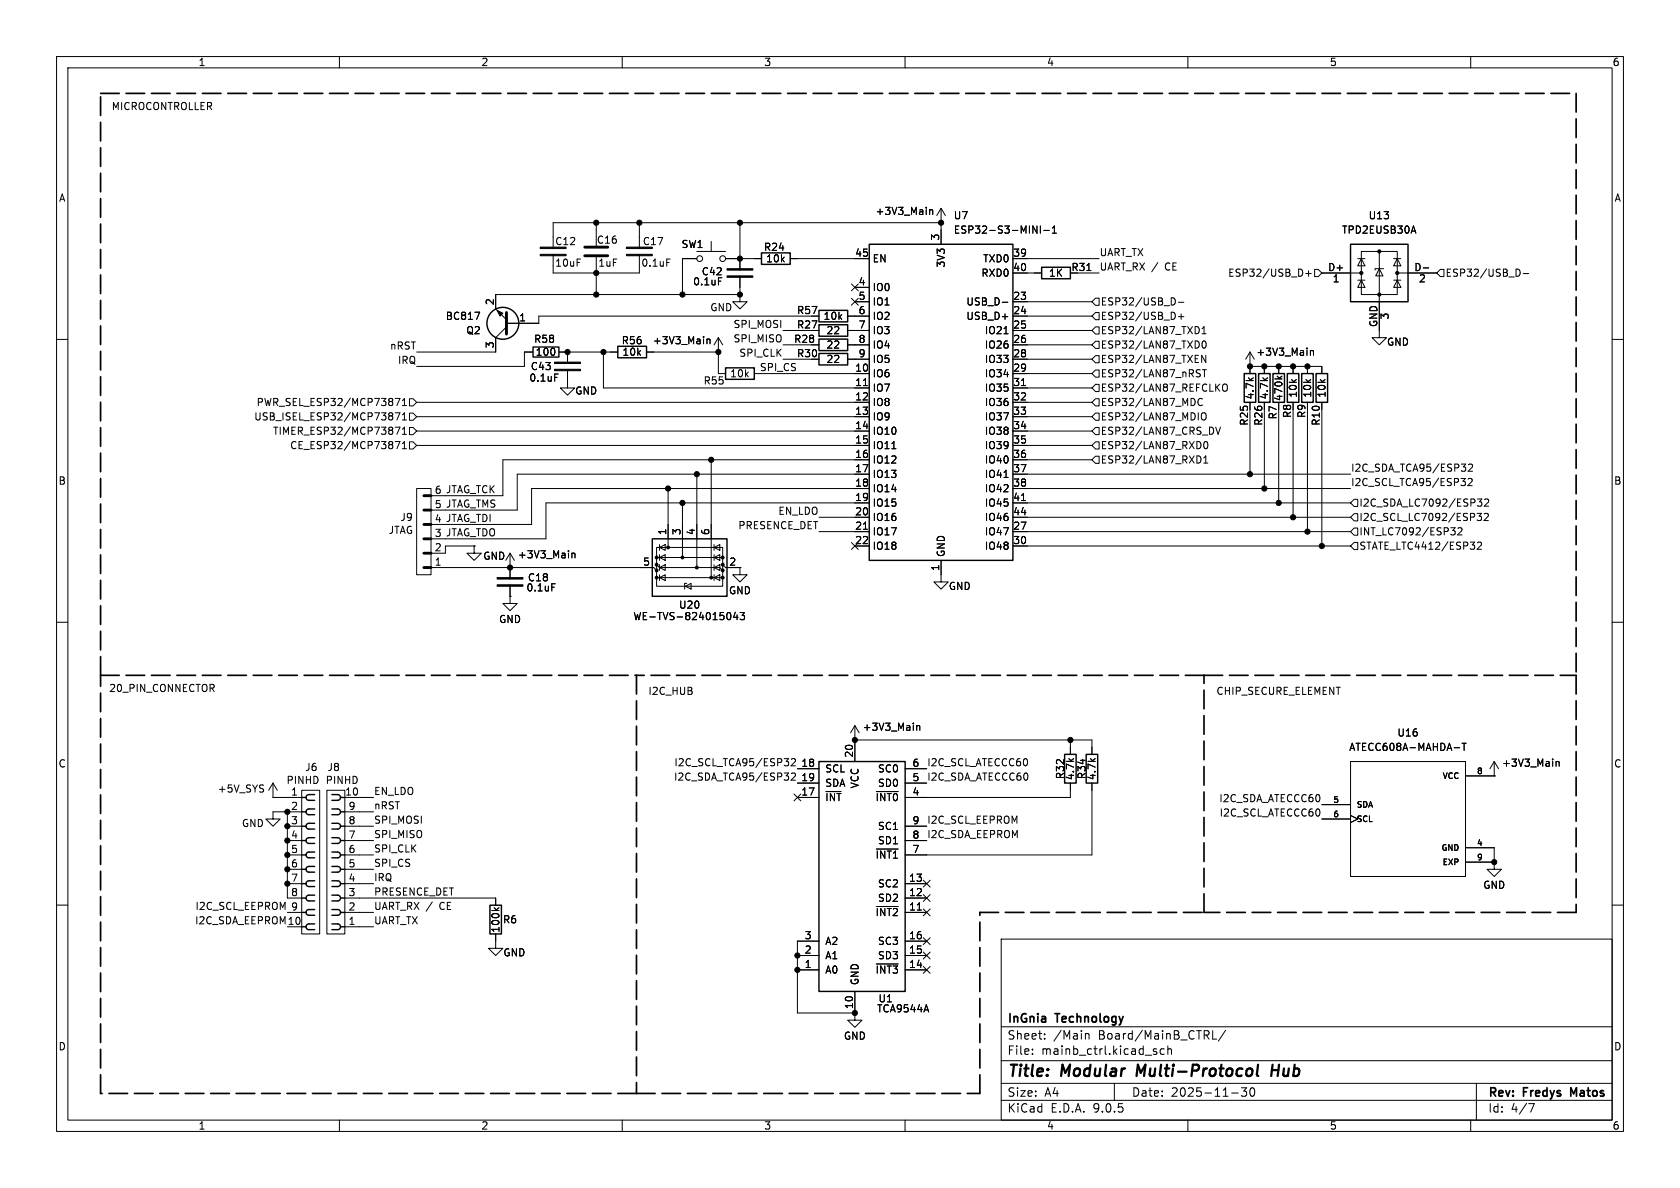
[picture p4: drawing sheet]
<svg xmlns="http://www.w3.org/2000/svg" width="297mm" height="210mm" viewBox="0 0 297 210" stroke-linecap="round" stroke-linejoin="round" font-family="sans-serif">
<g fill="none" stroke="#000" stroke-width=".18">
<path d="M10 10h277v190h-277zM12 12h273v186h-273zM60 10v2M110 10v2M160 10v2M210 10v2M260 10v2M105.4 39.4v4M113 39.4v2.5M130.8 39.4v8.3M164.4 37.1v.8M164.4 37.2l.1-.1h.3l.1 .8"/>
<path d="M166.4 39.4h.1M166.4 36.8l-.8 1.3M166.4 36.8l.7 1.3M166.4 36.8v6.4M166.4 39.4h-68.6v2.5M182.6 39.9l.7 1.3v-1.3M183.9 39.9v1.3M249.9 39.9l.4 1.3M84 55.2h.8l-.5 1.3M89.5 57.8l-1.9 1.9v2.5h-13.9M97.8 45v3.3h15.2v-3.3M105.4 45.5v6.6"/>
<path d="M117.9 45.8h.6M123.2 45.7h-2.6v6.4M123.2 44.5h5.1M125 59.9v.9M125.7 42.7v1.8M127 59.7v6.3h1.3M127 59.7l-.8 1.3M127 59.7l.8 1.3M128.3 45.7h6.3M130.8 52.1v1.2h1.3l-1.3 1.3-1.3-1.3h1.3M130.8 52.1h-43.2v2.5l1.9 1.9M130.8 48.8v3.3"/>
<path d="M138.4 58.4h6.4M139.7 45.7h14M144.8 55.9h-49.6v1.3h-5.7M149.9 55.9h3.8M149.9 58.4h3.8M150.5 50.2l1.2 1.2M150.5 52.7l1.2 1.2M151.1 50.8h2.6M151.1 53.3h2.6M151.7 50.2l-1.2 1.2M151.7 52.7l-1.2 1.2M177.2 53.4h1"/>
<path d="M177.5 59h.7M179.1 45.7h15.2M179.1 53.3h13.9M179.1 55.9h13.9M179.1 58.4h13.9M179.1 48.3h5M184.5 40.7h1M186 41.2h.8M186 40.3l.4-.4v1.3M190.5 48.3h3.8M192.1 47.8h.8M193.7 57.8h.6v1.3h-.6l-.7-.7z"/>
<path d="M193.7 52.7h.6v1.3h-.6l-.7-.7zM193.7 55.2h.6v1.3h-.6l-.7-.6zM207.4 52.6a.68 .68 0 0 1 .4 .7 .68 .68 0 0 1-.4 .6M208.3 53.4h1M208.3 56h1M208.8 55.5v1M211.6 57.7a.68 .68 0 0 1 .4 .7 .68 .68 0 0 1-.4 .6M212.5 59h.7M212.5 58.1l.4-.4v1.3M230.8 48.4h1M231.3 47.9v.9M232.4 47.6h.6l.7 .7-.7 .6h-.6z"/>
<path d="M233.7 48.3h7M240 45.7h1.3M240 49.5h1.3M240.7 44.5h6.3v7.6h-6.3zM240.7 45.7l.6 1.3h-1.3zM240.7 49.5l.6 1.3h-1.3zM243.8 47.5l.7 1.3h-1.3zM243.8 44.5v15.2h1.3l-1.3 1.3-1.2-1.3h1.2M244.6 47.5h-1.5v.3M246.4 45.7h1.2M246.4 49.5h1.2M247 45.7l.6 1.3h-1.2z"/>
<path d="M247 49.5l.6 1.3h-1.2zM247 48.3h7M251.6 47.4h1M254.6 47.6h.7v1.3h-.7l-.6-.6zM268.3 47.6a.68 .68 0 0 1 .5 .6 .68 .68 0 0 1-.5 .6M269.3 48.4h1M10 60h2M69.4 73.1v.3M69.4 73.6v.5M69.9 73h.8l-.5 1.2M69.9 78h.8l-.5 1.3M69.9 70.4h.8l-.5 1.3"/>
<path d="M69.9 75.5h.8l-.5 1.3M71.1 79.3h.8M71.1 74.2h.8M71.1 70.8l.4-.4v1.3M71.1 73.3l.4-.3v1.2M71.1 75.9l.4-.4v1.3M71.1 78.4l.4-.4v1.3M71.1 71.7h.8M71.1 76.8h.8M72.4 73h.6l.7 .7-.7 .6h-.6zM72.4 78.1h.6l.7 .6-.7 .7h-.6zM72.4 75.6h.6l.7 .6-.7 .6h-.6z"/>
<path d="M72.4 70.5h.6l.7 .6-.7 .7h-.6zM73.7 71.1h80M73.7 73.7h80M73.7 76.2h80M73.7 78.7h80M94.2 62.2h-1.5v2.6h-19M98.1 66.1h.6M98.8 62.2h10.4M100.3 65.3v3.3h1.3l-1.3 1.3-1.2-1.3h1.2M100.3 62.2v2M106.7 62.2v6.4h47M114.3 62.2h12.7"/>
<path d="M125 60.1l.2-.2 .3 .1v.8M127 62.2h.1M133.3 66h20.4M138.4 61h6.4M138.4 63.5h6.4M149.9 61h3.8M149.9 63.5h3.8M152.6 68.2h.8M157.7 79.3h.7M179.1 61h13.9M179.1 63.5h13.9M179.1 66h13.9"/>
<path d="M179.1 68.6h13.9M179.1 71.1h13.9M179.1 73.7h13.9M179.1 76.2h13.9M179.1 78.7h13.9M180.6 68.2h.7M193.7 60.3h.6v1.3h-.6l-.7-.6zM193.7 75.6h.6v1.2h-.6l-.7-.6zM193.7 78.1h.6v1.3h-.6l-.7-.7zM193.7 67.9h.6v1.3h-.6l-.7-.6zM193.7 65.4h.6v1.3h-.6l-.7-.7zM193.7 70.5h.6v1.3h-.6l-.7-.7z"/>
<path d="M193.7 62.9h.6v1.2h-.6l-.7-.6zM193.7 73h.6v1.3h-.6l-.7-.6zM211.7 65.3l.5 .1M212 60.6v.6M212 66l.2 .3-.2 .3M212.1 78.1l.2 .5-.2 .7M212.4 73.2l.3-.2a.43 .43 0 0 1 .5 .4v.4a.42 .42 0 0 1-.4 .5 .42 .42 0 0 1-.4-.5zM212.6 65.3h.7M212.6 70.6a.6 .6 0 0 0-.9 .4 .6 .6 0 0 0 .6 .7l.3-.1M212.7 60.3h.1a.68 .68 0 0 1 .4 .6 .68 .68 0 0 1-.4 .6 .84 .84 0 0 1-.1-1.2zM212.9 65.3v1.3M213 78.1l.1-.1a.68 .68 0 0 1 .4 .7 .68 .68 0 0 1-.4 .6 .84 .84 0 0 1-.1-1.2z"/>
<path d="M213.2 62.8v1.3l-.8-1.3v1.3M214.9 75.5l.4 1.3 .5-1.3M216.2 68.1l.2-.2a.43 .43 0 0 1 .6 .4v.4a.42 .42 0 0 1-.4 .5 .42 .42 0 0 1-.5-.5zM221 64.8h.1M221 62.2v3.8M221 71.1v12.7M221 62.2l-.8 1.3M221 62.2l.7 1.3M221 64.8h12.7v1.2M223.5 64.8v1.2M223.5 71.1v15.3M225.8 66.5l.5 .5"/>
<path d="M226.1 64.8v1.2M226.1 71.1v17.8M226.6 66.5l-.4 .4M228.6 64.8v1.2M228.6 71.1v20.3M231.1 64.8v1.2M231.1 71.1v22.9M231.7 62v.8M231.7 62.1l.1-.1h.3l.1 .8M233.7 71.1v25.4M285 60h2M73.7 86.4h2.5v15.2h-2.5z"/>
<path d="M83.8 96.5v1.3h1.3l-1.3 1.3-1.3-1.3h1.3M83.8 96.5h.1M83.8 96.5h-5.1v1.3h-2.5M90.2 97.8v4.5M90.2 97.8l-.8 1.3M90.2 97.8l.7 1.3M101.1 97.8v.8M101.1 97.9l.2-.1h.3l.1 .8M116.1 98.6v-1.8h11.7v1.8M116.1 99.8v2.3h11.7v-1.3M116.1 99.8v-1.2h11.7v1.2l.5 .5h2.5M116.1 99.8l.5 .5h10.7l.5 .5"/>
<path d="M116.6 96.8l1-.5v1zM116.6 98.6l1-.6v1.1zM116.6 96.3v1M116.6 98v1.1M116.6 99.8v1M118.1 86.4v10.4M120.6 88.9v9.7M123.2 83.8v16.5M125.7 81.3v20.8M126.2 96.8l1.1-.5v1zM126.2 98.6l1.1-.6v1.1zM126.2 96.3v1"/>
<path d="M126.2 98v1.1M126.2 99.8v1M127.8 99.8v1M144.8 91.4h8.9M144.8 94h8.9M150.5 95.9l1.2 1.2M151.1 96.5h2.6M151.7 95.9l-1.2 1.2M152.6 93.6h.8M153.7 81.3h-64.8v6.3h-12.7M153.7 83.8h-62.3v6.4h-15.2M153.7 86.4h-59.7v6.3h-15.3"/>
<path d="M153.7 88.9h-57.2v6.4h-20.3M166.4 99.1v3.8h1.2l-1.2 1.2-1.3-1.2h1.3M177.5 84.4h.7M179.1 81.3h13.9M179.1 83.8h59.7M179.1 86.4h59.7M179.1 88.9h59.7M179.1 91.4h59.7M179.1 94h59.7M179.1 96.5h59.7M180.6 88.5h.7M193.7 80.6h.6v1.3h-.6l-.7-.6z"/>
<path d="M211.6 80.6a.64 .64 0 0 1 .7 .6 .64 .64 0 0 1-.7 .7M212.8 81.9h.7M212.8 81l.4-.4v1.3M238.8 96.5l.6-.6h.6v1.3h-.6zM238.8 88.9l.6-.6h.6v1.2h-.6zM239.4 90.8h.6v1.3h-.6l-.6-.7zM239.4 93.3h.6v1.3h-.6l-.6-.6zM256.5 93.3h.8l-.5 .5 .4 .1 .1 .4-.3 .3h-.4M257.7 93.4l.5-.1 .3 .4-.8 .9h.8M258.3 84.6h.8l-.5 .5M258.9 85.1l.2 .2-.2 .5M259.5 84.7l.5-.1 .3 .3-.8 .9h.8"/>
<path d="M259.6 82.2l.5-.2 .2 .4-.8 .9h.8M261.1 90.7h.8l-.4 .5 .4 .2v.5l-.2 .1-.6-.1M261.2 96l.5-.2 .2 .4-.8 .9h.8M261.2 88.2h.8l-.5 .5 .4 .1v.6l-.2 .1-.5-.1M262.4 90.9l.5-.2 .2 .4-.8 .9h.8M262.5 88.3l.4-.1 .3 .4-.8 .9h.8M10 110h2M76.2 100.3h39.4l.5 .5M90.2 105.4v1.3h1.2l-1.2 1.3-1.3-1.3h1.3M90.2 105.4h.1M90.2 100.3h.1M90.2 103.4v2"/>
<path d="M97.6 103.2h.6M116.1 102.1v1.5h11.7v-1.5M116.6 100.3l1-.5v1zM116.6 102.1l1-.5v1zM116.6 101.6v1M121.2 103.6l1-.5v1zM121.4 103.1h-.4v1M126.2 100.3l1.1-.5v1zM126.2 102.1l1.1-.5v1zM126.2 101.6v1M128.7 108.3h.1a.68 .68 0 0 1 .4 .6 .68 .68 0 0 1-.4 .6h-.1M130 108.2l-.3 .9h.8"/>
<path d="M130.3 108.7v.8M130.8 100.3v1.3h1.3l-1.3 1.3-1.3-1.3h1.3M130.8 100.3h.1M130.8 108.3h.8l-.4 .5 .4 .1v.5l-.2 .1-.6-.1M285 110h2M48.3 138.4l-.8 1.3M48.3 138.4l.7 1.3M48.3 138.4v2.6M53.3 139.7h3.2v25.4h-3.2zM57.8 139.7h3.2v25.4h-3.2zM138.6 134.1h.8l-.4 .5M139.3 134.7l.1 .1-.1 .5"/>
<path d="M139.9 134.2l.5-.1 .2 .4-.8 .9h.8M139.9 136.8l.5-.2 .2 .4-.8 .9h.8M141 135.9h3.8M141 138.4h3.8M151.1 130.8h.1M151.1 128.3l-.7 1.2M151.1 128.3l.8 1.2M151.1 128.3v6.3M151.1 130.8h41.9v2.6M154.9 139.9h3.9M160 135.9h3.8M160 138.4h3.8"/>
<path d="M162.1 128.3v.8M162.1 128.4l.1-.1h.4v.8M189.2 138.4v2.6h-29.2M189.2 130.8v2.6M193 138.4v12.7h-33M238.8 134.6h20.3v20.3h-20.3zM257.1 132.2h1M258.5 131.4h.7M258.8 131.4v1.3M259.1 137.2h5.1M264.2 137.2h.1M264.2 134.6l-.8 1.3"/>
<path d="M264.2 134.6l.7 1.3M264.2 134.6v2.6M275.1 134.6v.9M275.1 134.7l.2-.1 .3 .1v.8M48.3 141h.1M48.3 141h5M50.8 143.5v15.3h2.5M50.8 156.2h2.5M50.8 153.7h2.5M50.8 151.1h2.5M50.8 148.6h2.5M50.8 146.1h2.5"/>
<path d="M53.3 143.5h-5v1.3h1.2l-1.2 1.3-1.3-1.3h1.3M61 158.8h26.6v1.2M61 156.2h5M61 153.7h5M61 151.1h5M61 148.6h5M61 146.1h5M61 143.5h5M61 141h5M140.4 140.4l1.2 1.2M141 141h3.8M141.6 140.4l-1.2 1.2"/>
<path d="M154.9 150.1h3.9M160 158.8h3.8M160 156.2h3.8M160 148.6h3.8M160 146.1h3.8M163.2 155.6l1.2 1.2M163.2 158.1l1.2 1.3M164.4 155.6l-1.2 1.2M164.4 158.1l-1.2 1.3M233.7 142.2h5.1M233.7 144.8h5.1M238.8 144.1l1.2 .7-1.2 .6"/>
<path d="M259.1 149.9h5.1v2.5M259.1 152.4h5.1M264.2 152.4v1.3h1.2l-1.2 1.2-1.3-1.2h1.3M264.2 152.4h.1M10 160h2M50.8 163.8h2.5M50.8 161.3h2.5M61 163.8h5M61 161.3h5M87.4 160.5l.4 .5M87.6 165.1v2.5h1.3l-1.3 1.3-1.2-1.3h1.2M88.2 160.5l-.5 .3"/>
<path d="M141 168.9h3.8M141 171.5h3.8M144.8 166.4h-3.8v12.7h10.1M151.1 179.1v1.2h1.3l-1.3 1.3-1.2-1.3h1.2M151.1 179.1h.1M151.1 175.3v3.8M154.9 160.2h3.9M154.9 170.4h3.9M160 161.3h3.8M160 166.4h3.8M160 168.9h3.8M160 171.5h3.8"/>
<path d="M162.2 160.9h.7M163.2 165.8l1.2 1.2M163.2 160.7l1.2 1.2M163.2 170.8l1.2 1.3M163.2 168.3l1.2 1.2M164.4 165.8l-1.2 1.2M164.4 160.7l-1.2 1.2M164.4 170.8l-1.2 1.3M164.4 168.3l-1.2 1.2M177 166h108v32h-108zM285 160h2M60 198v2"/>
<path d="M110 198v2M160 198v2M177 194.5h108M177 191.5h108M177 187.5h108M177 181.5h108M182.5 186.3v.1M182.5 185.5v.1M184.7 183.6v.1M184.7 182.8v.1M191.9 182.8l.2-.1 .4 .1v.9M197 191.5v3"/>
<path d="M204.1 185.9l.4 .1v.2l-.2 .2h-.3M204.1 185.4l.4 .1M205.8 185.5l-.4-.1-.3 .3v.4l.1 .2h.6M206.5 185.5l.2-.1 .3 .1 .1 .9M206.5 184.9v1.5M210 198v2M214.4 182.2v1.5h.7M216.7 182.1l-1.3 2M217.7 193.2h1.2M219.5 192.3h.9l-.5 .6 .4 .1v.7l-.2 .1h-.4l-.2-.1M221.1 192.4l.2-.1a.81 .81 0 0 1 .6 .6 .81 .81 0 0 1-.3 .8l-.1 .1a.81 .81 0 0 1-.4-1.4zM260 198v2"/>
<path d="M261 191.5v6.5M271.2 195.1l-.6 1.5"/>
<circle cx="123.7" cy="45.7" r=".51"/>
<circle cx="127.8" cy="45.7" r=".51"/>
</g>
<path d="M74.9 97.8h1.3M74.9 95.3h1.3M74.9 92.7h1.3M74.9 90.2h1.3M74.9 87.6h1.3M74.9 100.3h1.3M278.2 193.4l-.5-1.1v1.5" fill="none" stroke="#000" stroke-width=".3"/>
<path d="M201.2 188.2l-.3 2M222.4 188.2l-.2 1.7 .2 .3M224.9 189.2h1.1M225 188.2l-.3 2" fill="none" stroke="#000" stroke-width=".4"/>
<g fill="none" stroke="#000" stroke-width=".25">
<path d="M134.6 44.7h5.1v2h-5.1zM144.8 54.9h5.1v2h-5.1zM144.8 59.9h5.1v2.1h-5.1zM144.8 57.4h5.1v2h-5.1zM153.7 43.2h25.4v55.9h-25.4zM184.1 47.2h5.1v2.1h-5.1zM238.8 43.2h10.1v10.1h-10.1zM109.2 61.2h5.1v2h-5.1zM128.3 65h5v2.1h-5zM144.8 62.5h5.1v2h-5.1zM220 66h2v5.1h-2zM222.5 66h2v5.1h-2z"/>
<path d="M225 66h2.1v5.1h-2.1zM227.6 66h2v5.1h-2zM230.1 66h2.1v5.1h-2.1zM232.7 66h2v5.1h-2zM115.3 95.3h13.2v10.1h-13.2zM144.8 134.6h15.2v40.7h-15.2zM188.2 133.4h2v5h-2zM192 133.4h2.1v5h-2.1zM53.3 158.8h.8M53.3 156.2h.8M53.3 153.7h.8M53.3 151.1h.8"/>
<path d="M53.3 148.6h.8M53.3 146.1h.8M53.3 143.5h.8M53.3 141h.8M54.1 141l.1 .3 .2 .1 1.2 .1M54.1 143.5l.1 .3 .2 .2h1.2M54.1 146.1l.1 .2 .2 .2 1.2 .1M54.1 148.6l.1 .3 .2 .2h1.2M54.1 151.1l.1 .3 .2 .2h1.2M54.1 153.7l.1 .3 .2 .1 1.2 .1M54.1 156.2l.1 .3 .2 .2h1.2M54.1 158.8l.1 .2 .2 .2 1.2 .1"/>
<path d="M55.6 140.5h-1.2l-.2 .2-.1 .3M55.6 143h-1.2l-.2 .2-.1 .3M55.6 145.5l-1.2 .1-.2 .2-.1 .3M55.6 148.1h-1.2l-.2 .2-.1 .3M55.6 150.6l-1.2 .1-.2 .1-.1 .3M55.6 153.2h-1.2l-.2 .2-.1 .3M55.6 155.7h-1.2l-.2 .2-.1 .3M55.6 158.2l-1.2 .1-.2 .2-.1 .3M58.7 158.2l1.2 .1 .2 .2 .1 .3M58.7 155.7h1.2l.2 .2 .1 .3M58.7 153.2h1.2l.2 .2 .1 .3M58.7 150.6l1.2 .1 .2 .1 .1 .3"/>
<path d="M58.7 148.1h1.2l.2 .2 .1 .3M58.7 145.5l1.2 .1 .2 .2 .1 .3M58.7 143h1.2l.2 .2 .1 .3M58.7 140.5h1.2l.2 .2 .1 .3M60.2 158.8l-.1 .2-.2 .2-1.2 .1M60.2 156.2l-.1 .3-.2 .2h-1.2M60.2 153.7l-.1 .3-.2 .1-1.2 .1M60.2 151.1l-.1 .3-.2 .2h-1.2M60.2 148.6l-.1 .3-.2 .2h-1.2M60.2 146.1l-.1 .2-.2 .2-1.2 .1M60.2 143.5l-.1 .3-.2 .2h-1.2M60.2 141l-.1 .3-.2 .1-1.2 .1"/>
<path d="M60.2 158.8h.8M60.2 156.2h.8M60.2 153.7h.8M60.2 151.1h.8M60.2 148.6h.8M60.2 146.1h.8M60.2 143.5h.8M60.2 141h.8M53.3 163.8h.8M53.3 161.3h.8M54.1 161.3l.1 .3 .2 .2h1.2M54.1 163.8l.1 .3 .2 .2h1.2"/>
<path d="M55.6 160.8h-1.2l-.2 .2-.1 .3M55.6 163.3l-1.2 .1-.2 .1-.1 .3M58.7 163.3l1.2 .1 .2 .1 .1 .3M58.7 160.8h1.2l.2 .2 .1 .3M60.2 163.8l-.1 .3-.2 .2h-1.2M60.2 161.3l-.1 .3-.2 .2h-1.2M60.2 163.8h.8M60.2 161.3h.8M86.6 160h2v5.1h-2z"/>
<circle cx="88.9" cy="57.1" r="2.82"/>
</g>
<g fill="#000" stroke="#000" stroke-width=".18">
<path d="M87.9 54.9l1 .5-.5 .5zM95.5 45h4.6v.2h-4.6zM95.5 43.7h4.6v.2h-4.6zM110.7 45h4.6v.2h-4.6zM110.7 43.7h4.6v.2h-4.6zM128.5 48.8h4.6v.2h-4.6zM128.5 47.5h4.6v.3h-4.6zM98 65.3h4.6v.2h-4.6zM98 64h4.6v.3h-4.6zM87.9 103.4h4.6v.2h-4.6zM87.9 102.1h4.6v.3h-4.6z"/>
<circle cx="105.4" cy="39.4" r=".46"/>
<circle cx="113" cy="39.4" r=".46"/>
<circle cx="130.8" cy="39.4" r=".46"/>
<circle cx="166.4" cy="39.4" r=".46"/>
<circle cx="105.4" cy="52.1" r=".46"/>
<circle cx="105.4" cy="48.3" r=".46"/>
<circle cx="120.6" cy="52.1" r=".46"/>
<circle cx="130.8" cy="52.1" r=".46"/>
<circle cx="130.8" cy="45.7" r=".46"/>
<circle cx="240.7" cy="48.3" r=".28"/>
<circle cx="243.8" cy="52.1" r=".28"/>
<circle cx="243.8" cy="44.5" r=".28"/>
<circle cx="247" cy="48.3" r=".28"/>
<circle cx="100.3" cy="62.2" r=".46"/>
<circle cx="106.7" cy="62.2" r=".46"/>
<circle cx="127" cy="62.2" r=".46"/>
<circle cx="221" cy="64.8" r=".46"/>
<circle cx="223.5" cy="64.8" r=".46"/>
<circle cx="226.1" cy="64.8" r=".46"/>
<circle cx="228.6" cy="64.8" r=".46"/>
<circle cx="231.1" cy="64.8" r=".46"/>
<circle cx="116.1" cy="98.6" r=".25"/>
<circle cx="116.1" cy="99.8" r=".25"/>
<circle cx="118.1" cy="86.4" r=".46"/>
<circle cx="118.1" cy="96.8" r=".25"/>
<circle cx="120.6" cy="88.9" r=".46"/>
<circle cx="120.6" cy="98.6" r=".25"/>
<circle cx="123.2" cy="83.8" r=".46"/>
<circle cx="125.7" cy="81.3" r=".46"/>
<circle cx="127.8" cy="99.8" r=".25"/>
<circle cx="127.8" cy="98.6" r=".25"/>
<circle cx="221" cy="83.8" r=".46"/>
<circle cx="223.5" cy="86.4" r=".46"/>
<circle cx="226.1" cy="88.9" r=".46"/>
<circle cx="228.6" cy="91.4" r=".46"/>
<circle cx="231.1" cy="94" r=".46"/>
<circle cx="233.7" cy="96.5" r=".46"/>
<circle cx="90.2" cy="100.3" r=".46"/>
<circle cx="116.1" cy="100.8" r=".25"/>
<circle cx="116.1" cy="102.1" r=".25"/>
<circle cx="123.2" cy="100.3" r=".25"/>
<circle cx="125.7" cy="102.1" r=".25"/>
<circle cx="127.8" cy="100.8" r=".25"/>
<circle cx="127.8" cy="102.1" r=".25"/>
<circle cx="151.1" cy="130.8" r=".46"/>
<circle cx="189.2" cy="130.8" r=".46"/>
<circle cx="50.8" cy="156.2" r=".46"/>
<circle cx="50.8" cy="153.7" r=".46"/>
<circle cx="50.8" cy="143.5" r=".46"/>
<circle cx="50.8" cy="148.6" r=".46"/>
<circle cx="50.8" cy="151.1" r=".46"/>
<circle cx="50.8" cy="146.1" r=".46"/>
<circle cx="264.2" cy="152.4" r=".46"/>
<circle cx="141" cy="168.9" r=".46"/>
<circle cx="141" cy="171.5" r=".46"/>
<circle cx="151.1" cy="179.1" r=".46"/>
</g>
<path d="M89.5 55.2v3.9M103.4 43.7h4M103.4 45.2h4" fill="none" stroke="#000" stroke-width=".51"/>
<path d="M94.2 61.3h4.6v1.8h-4.6z" fill="none" stroke="#000" stroke-width=".24"/>
<path d="M74.9 97.8h1.3M74.9 95.3h1.3M74.9 92.7h1.3M74.9 90.2h1.3M74.9 87.6h1.3M74.9 100.3h1.3" fill="none" stroke="#000" stroke-width=".5"/>
<g fill="none" stroke="#000" stroke-width=".3" stroke-dasharray="3.3 1.2">
<path d="M17.8 16.5h260.8M278.6 16.5v102.9M17.8 119.4h94.7M17.8 119.4v-102.9M112.5 119.4v73.9M212.9 119.4h65.7M212.9 119.4h-100.4M278.6 119.4v41.9M173.2 161.3h39.9M212.9 161.3v-41.9M278.6 161.3h-65.7M17.8 193.3v-73.9"/>
<path d="M112.5 193.3h60.7M112.5 193.3h-94.7M173.2 193.3v-32"/>
</g>
<g font-size="2.8">
<text x="178" y="190.9">Title:</text>
<text x="187.7" y="190.9">Modular</text>
<text x="201.8" y="190.9">Multi-Protocol</text>
<text x="226.4" y="190.9">Hub</text>
</g>
<g font-size="2.1">
<text x="178" y="184">Sheet:</text>
<text x="178" y="181.2">InGnia</text>
<text x="186.2" y="184">/Main</text>
<text x="186.7" y="181.2">Technology</text>
<text x="194.2" y="184">Board/MainB_CTRL/</text>
<text x="178" y="186.7">File:</text>
<text x="184.1" y="186.7">mainb_ctrl.kicad_sch</text>
<text x="178" y="196.9">KiCad</text>
<text x="178" y="194.1">Size:</text>
<text x="184.7" y="194.1">A4</text>
<text x="185.7" y="196.9">E.D.A.</text>
<text x="193.3" y="196.9">9.0.5</text>
<text x="200" y="194.1">Date:</text>
<text x="207" y="194.1">2025-11-30</text>
<text x="263" y="194.3">Rev:</text>
<text x="263" y="196.9">Id:</text>
<text x="267.1" y="196.9">4/7</text>
<text x="269.4" y="194.3">Fredys</text>
<text x="278.3" y="194.3">Matos</text>
</g>
<g font-size="1.8">
<text x="35" y="11.9">1</text>
<text x="85" y="11.9">2</text>
<text x="135" y="11.9">3</text>
<text x="185" y="11.9">4</text>
<text x="235" y="11.9">5</text>
<text x="285" y="11.9">6</text>
<text x="19.6" y="19.7">MICROCONTROLLER</text>
<text x="10.3" y="35.9">A</text>
<text x="285.3" y="35.9">A</text>
<text x="154.7" y="38.2">+3V3_Main</text>
<text x="168.5" y="41.5">ESP32-S3-MINI-1</text>
<text x="168.5" y="39">U7</text>
<text x="237.1" y="41.5">TPD2EUSB30A</text>
<text x="241.9" y="39">U13</text>
<text x="98.1" y="43.5">C12</text>
<text x="98.1" y="47.3">10uF</text>
<text x="105.4" y="43.3">C16</text>
<text x="105.7" y="47.3">1uF</text>
<text x="113.3" y="47.3">0.1uF</text>
<text x="113.5" y="43.5">C17</text>
<text x="120.4" y="44">SW1</text>
<text x="135" y="44.6">R24</text>
<text x="135.3" y="46.6">10k</text>
<text x="151.1" y="45.5">45</text>
<text x="154.2" y="46.6">EN</text>
<text x="166.1" y="42.6" transform="rotate(-90 166.1 42.6)">3</text>
<text x="167.2" y="47.4" transform="rotate(-90 167.2 47.4)">3V3</text>
<text x="173.7" y="46.6">TXD0</text>
<text x="179" y="45.5">39</text>
<text x="194.3" y="47.9">UART_RX /</text>
<text x="194.3" y="45.4">UART_TX</text>
<text x="206.1" y="47.9">CE</text>
<text x="122.4" y="50.6">0.1uF</text>
<text x="124" y="48.9">C42</text>
<text x="151.7" y="50.5">4</text>
<text x="151.7" y="53.1">5</text>
<text x="154.2" y="51.7">IO0</text>
<text x="173.4" y="49.1">RXD0</text>
<text x="179" y="48">40</text>
<text x="179" y="53.1">23</text>
<text x="185.3" y="49.1">1K</text>
<text x="189.3" y="48.1">R31</text>
<text x="217" y="49.1">ESP32/USB_D+</text>
<text x="234.7" y="48">D+</text>
<text x="235.5" y="50.2">1</text>
<text x="249.9" y="48">D-</text>
<text x="250.8" y="50.2">2</text>
<text x="255.5" y="49.1">ESP32/USB_D-</text>
<text x="78.7" y="56.7">BC817</text>
<text x="82.3" y="59.3">Q2</text>
<text x="87.4" y="54" transform="rotate(-90 87.4 54)">2</text>
<text x="91.7" y="56.9">1</text>
<text x="125.5" y="55.2">GND</text>
<text x="129.6" y="58.1">SPI_MOSI</text>
<text x="140.8" y="55.7">R57</text>
<text x="140.8" y="58.3">R27</text>
<text x="145.5" y="56.7">10k</text>
<text x="146" y="59.3">22</text>
<text x="151.7" y="55.6">6</text>
<text x="151.7" y="58.2">7</text>
<text x="154.2" y="54.2">IO1</text>
<text x="154.2" y="56.7">IO2</text>
<text x="154.2" y="59.3">IO3</text>
<text x="170.7" y="54.2">USB_D-</text>
<text x="170.7" y="56.7">USB_D+</text>
<text x="174" y="59.3">IO21</text>
<text x="179" y="55.6">24</text>
<text x="179" y="58.2">25</text>
<text x="194.5" y="59.3">ESP32/LAN87_TXD1</text>
<text x="194.5" y="54.2">ESP32/USB_D-</text>
<text x="194.5" y="56.7">ESP32/USB_D+</text>
<text x="243.6" y="57.9" transform="rotate(-90 243.6 57.9)">GND</text>
<text x="245.8" y="56.6" transform="rotate(-90 245.8 56.6)">3</text>
<text x="68.9" y="61.9">nRST</text>
<text x="70.3" y="64.4">IRQ</text>
<text x="87.4" y="61.7" transform="rotate(-90 87.4 61.7)">3</text>
<text x="93.7" y="65.6">C43</text>
<text x="94.3" y="60.8">R58</text>
<text x="94.6" y="63.1">100</text>
<text x="109.8" y="61.1">R56</text>
<text x="109.9" y="63.1">10k</text>
<text x="115.3" y="61.1">+3V3_Main</text>
<text x="129.6" y="60.6">SPI_MISO</text>
<text x="130.6" y="63.2">SPI_CLK</text>
<text x="134.2" y="65.7">SPI_CS</text>
<text x="140.3" y="60.8">R28</text>
<text x="140.8" y="63.3">R30</text>
<text x="146" y="64.4">22</text>
<text x="146" y="61.8">22</text>
<text x="151.1" y="65.8">10</text>
<text x="151.7" y="60.7">8</text>
<text x="151.7" y="63.2">9</text>
<text x="154.2" y="61.8">IO4</text>
<text x="154.2" y="64.4">IO5</text>
<text x="174" y="61.8">IO26</text>
<text x="174" y="64.4">IO33</text>
<text x="179" y="60.7">26</text>
<text x="179" y="63.2">28</text>
<text x="179" y="65.8">29</text>
<text x="194.5" y="61.8">ESP32/LAN87_TXD0</text>
<text x="194.5" y="64.4">ESP32/LAN87_TXEN</text>
<text x="222" y="63.1">+3V3_Main</text>
<text x="245.1" y="61.3">GND</text>
<text x="45.3" y="72">PWR_SEL_ESP32/MCP73871</text>
<text x="93.5" y="67.7">0.1uF</text>
<text x="101.6" y="70">GND</text>
<text x="124.3" y="68.2">R55</text>
<text x="129" y="66.9">10k</text>
<text x="151.1" y="68.3">11</text>
<text x="151.1" y="70.9">12</text>
<text x="154.2" y="66.9">IO6</text>
<text x="154.2" y="69.4">IO7</text>
<text x="154.2" y="72">IO8</text>
<text x="174" y="66.9">IO34</text>
<text x="174" y="69.4">IO35</text>
<text x="174" y="72">IO36</text>
<text x="179" y="68.3">31</text>
<text x="179" y="70.9">32</text>
<text x="194.5" y="69.4">ESP32/LAN87_REFCLKO</text>
<text x="194.5" y="66.9">ESP32/LAN87_nRST</text>
<text x="194.5" y="72">ESP32/LAN87_MDC</text>
<text x="221.8" y="70.7" transform="rotate(-90 221.8 70.7)">4.7k</text>
<text x="224.4" y="70.7" transform="rotate(-90 224.4 70.7)">4.7k</text>
<text x="226.9" y="71" transform="rotate(-90 226.9 71)">470k</text>
<text x="229.5" y="70.4" transform="rotate(-90 229.5 70.4)">10k</text>
<text x="232" y="70.4" transform="rotate(-90 232 70.4)">10k</text>
<text x="234.5" y="70.4" transform="rotate(-90 234.5 70.4)">10k</text>
<text x="44.8" y="74.5">USB_ISEL_ESP32/MCP73871</text>
<text x="48.2" y="77.1">TIMER_ESP32/MCP73871</text>
<text x="151.1" y="73.4">13</text>
<text x="151.1" y="75.9">14</text>
<text x="154.2" y="74.5">IO9</text>
<text x="154.2" y="77.1">IO10</text>
<text x="174" y="74.5">IO37</text>
<text x="174" y="77.1">IO38</text>
<text x="179" y="73.4">33</text>
<text x="179" y="75.9">34</text>
<text x="194.5" y="77.1">ESP32/LAN87_CRS_DV</text>
<text x="194.5" y="74.5">ESP32/LAN87_MDIO</text>
<text x="220.8" y="75.4" transform="rotate(-90 220.8 75.4)">R25</text>
<text x="223.4" y="75.4" transform="rotate(-90 223.4 75.4)">R26</text>
<text x="225.9" y="74.2" transform="rotate(-90 225.9 74.2)">R7</text>
<text x="228.4" y="74" transform="rotate(-90 228.4 74)">R8</text>
<text x="231" y="74" transform="rotate(-90 231 74)">R9</text>
<text x="233.5" y="75.4" transform="rotate(-90 233.5 75.4)">R10</text>
<text x="51.2" y="79.6">CE_ESP32/MCP73871</text>
<text x="151.1" y="78.5">15</text>
<text x="151.1" y="81">16</text>
<text x="151.1" y="83.6">17</text>
<text x="154.2" y="79.6">IO11</text>
<text x="154.2" y="82.1">IO12</text>
<text x="174" y="79.6">IO39</text>
<text x="174" y="82.1">IO40</text>
<text x="179" y="78.5">35</text>
<text x="179" y="81">36</text>
<text x="179" y="83.6">37</text>
<text x="194.5" y="79.6">ESP32/LAN87_RXD0</text>
<text x="194.5" y="82.1">ESP32/LAN87_RXD1</text>
<text x="238.8" y="83.5">I2C_SDA_TCA95/ESP32</text>
<text x="10.3" y="85.9">B</text>
<text x="76.8" y="89.9">5 JTAG_TMS</text>
<text x="76.8" y="87.4">6 JTAG_TCK</text>
<text x="151.1" y="86.1">18</text>
<text x="151.1" y="88.6">19</text>
<text x="154.2" y="84.7">IO13</text>
<text x="154.2" y="87.2">IO14</text>
<text x="154.2" y="89.8">IO15</text>
<text x="174" y="84.7">IO41</text>
<text x="174" y="87.2">IO42</text>
<text x="174" y="89.8">IO45</text>
<text x="179" y="86.1">38</text>
<text x="179" y="88.6">41</text>
<text x="238.8" y="86">I2C_SCL_TCA95/ESP32</text>
<text x="240.2" y="89.8">I2C_SDA_LC7092/ESP32</text>
<text x="285.3" y="85.9">B</text>
<text x="68.6" y="94.6">JTAG</text>
<text x="70.7" y="92.3">J9</text>
<text x="76.8" y="95">3 JTAG_TDO</text>
<text x="76.8" y="92.5">4 JTAG_TDI</text>
<text x="117.9" y="94.7" transform="rotate(-90 117.9 94.7)">1</text>
<text x="120.4" y="94.7" transform="rotate(-90 120.4 94.7)">3</text>
<text x="122.9" y="94.7" transform="rotate(-90 122.9 94.7)">4</text>
<text x="125.5" y="94.7" transform="rotate(-90 125.5 94.7)">6</text>
<text x="130.4" y="93.6">PRESENCE_DET</text>
<text x="137.5" y="91.1">EN_LDO</text>
<text x="151.1" y="91.2">20</text>
<text x="151.1" y="93.7">21</text>
<text x="154.2" y="92.3">IO16</text>
<text x="154.2" y="94.8">IO17</text>
<text x="174" y="92.3">IO46</text>
<text x="174" y="94.8">IO47</text>
<text x="179" y="91.2">44</text>
<text x="179" y="93.7">27</text>
<text x="240.2" y="92.3">I2C_SCL_LC7092/ESP32</text>
<text x="240.2" y="94.8">INT_LC7092/ESP32</text>
<text x="76.8" y="100.1">1</text>
<text x="76.8" y="97.5">2</text>
<text x="85.3" y="99.2">GND</text>
<text x="91.4" y="98.9">+3V3_Main</text>
<text x="113.6" y="100.1">5</text>
<text x="128.8" y="100.1">2</text>
<text x="151.1" y="96.3">22</text>
<text x="154.2" y="97.4">IO18</text>
<text x="166.1" y="101" transform="rotate(-90 166.1 101)">1</text>
<text x="167.2" y="98.6" transform="rotate(-90 167.2 98.6)">GND</text>
<text x="174" y="97.4">IO48</text>
<text x="179" y="96.3">30</text>
<text x="240.2" y="97.4">STATE_LTC4412/ESP32</text>
<text x="93" y="104.7">0.1uF</text>
<text x="93.2" y="103">C18</text>
<text x="119.9" y="107.8">U20</text>
<text x="128.8" y="105.3">GND</text>
<text x="167.6" y="104.5">GND</text>
<text x="88.1" y="110.3">GND</text>
<text x="111.9" y="109.8">WE-TVS-824015043</text>
<text x="19.2" y="122.5">20_PIN_CONNECTOR</text>
<text x="114.5" y="123">I2C_HUB</text>
<text x="215" y="123">CHIP_SECURE_ELEMENT</text>
<text x="152.4" y="129.4">+3V3_Main</text>
<text x="246.9" y="130.4">U16</text>
<text x="10.3" y="135.9">C</text>
<text x="53.9" y="136.5">J6</text>
<text x="57.8" y="136.5">J8</text>
<text x="119.1" y="135.5">I2C_SCL_TCA95/ESP32</text>
<text x="141.6" y="135.6">18</text>
<text x="145.8" y="136.8">SCL</text>
<text x="150.9" y="134" transform="rotate(-90 150.9 134)">20</text>
<text x="155.1" y="136.8">SC0</text>
<text x="161.2" y="135.6">6</text>
<text x="163.8" y="135.5">I2C_SCL_ATECCC60</text>
<text x="188.3" y="137.8" transform="rotate(-90 188.3 137.8)">R32</text>
<text x="192.1" y="137.8" transform="rotate(-90 192.1 137.8)">R34</text>
<text x="238.4" y="132.9">ATECC608A-MAHDA-T</text>
<text x="265.4" y="135.7">+3V3_Main</text>
<text x="285.3" y="135.9">C</text>
<text x="38.4" y="140.3">+5V_SYS</text>
<text x="50.6" y="138.8">PINHD</text>
<text x="51.4" y="140.7">1</text>
<text x="51.4" y="143.3">2</text>
<text x="57.5" y="138.8">PINHD</text>
<text x="60.9" y="140.7">10</text>
<text x="61.5" y="143.3">9</text>
<text x="66" y="140.6">EN_LDO</text>
<text x="66" y="143.2">nRST</text>
<text x="119.1" y="138.1">I2C_SDA_TCA95/ESP32</text>
<text x="141.6" y="138.2">19</text>
<text x="141.6" y="140.7">17</text>
<text x="145.8" y="139.3">SDA</text>
<text x="145.8" y="141.8">~{INT}</text>
<text x="152" y="139.5" transform="rotate(-90 152 139.5)">VCC</text>
<text x="154.7" y="141.8">~{INT0}</text>
<text x="155.1" y="139.3">SD0</text>
<text x="161.2" y="138.2">5</text>
<text x="161.2" y="140.7">4</text>
<text x="163.8" y="138.1">I2C_SDA_ATECCC60</text>
<text x="190.1" y="138" transform="rotate(-90 190.1 138)">4.7k</text>
<text x="193.9" y="138" transform="rotate(-90 193.9 138)">4.7k</text>
<text x="215.5" y="141.9">I2C_SDA_ATECCC60</text>
<text x="42.7" y="146.4">GND</text>
<text x="51.4" y="145.8">3</text>
<text x="51.4" y="148.3">4</text>
<text x="61.5" y="148.3">7</text>
<text x="61.5" y="145.8">8</text>
<text x="66" y="145.7">SPI_MOSI</text>
<text x="66" y="148.2">SPI_MISO</text>
<text x="155.1" y="146.9">SC1</text>
<text x="155.1" y="149.5">SD1</text>
<text x="161.2" y="145.8">9</text>
<text x="161.2" y="148.3">8</text>
<text x="163.8" y="145.7">I2C_SCL_EEPROM</text>
<text x="163.8" y="148.2">I2C_SDA_EEPROM</text>
<text x="215.5" y="144.4">I2C_SCL_ATECCC60</text>
<text x="51.4" y="150.9">5</text>
<text x="51.4" y="153.4">6</text>
<text x="51.4" y="156">7</text>
<text x="61.5" y="156">4</text>
<text x="61.5" y="153.4">5</text>
<text x="61.5" y="150.9">6</text>
<text x="66" y="155.9">IRQ</text>
<text x="66" y="153.3">SPI_CS</text>
<text x="66" y="150.8">SPI_CLK</text>
<text x="154.7" y="152">~{INT1}</text>
<text x="160.6" y="156">13</text>
<text x="161.2" y="150.9">7</text>
<text x="34.4" y="160.9">I2C_SCL_EEPROM 9</text>
<text x="51.4" y="158.5">8</text>
<text x="61.5" y="161">2</text>
<text x="61.5" y="158.5">3</text>
<text x="66" y="160.9">UART_RX /</text>
<text x="66" y="158.4">PRESENCE_DET</text>
<text x="77.8" y="160.9">CE</text>
<text x="155.1" y="157.1">SC2</text>
<text x="155.1" y="159.6">SD2</text>
<text x="160.6" y="158.5">12</text>
<text x="160.6" y="161">11</text>
<text x="262.1" y="157.3">GND</text>
<text x="34.4" y="163.5">I2C_SDA_EEPROM 10</text>
<text x="61.5" y="163.6">1</text>
<text x="66" y="163.5">UART_TX</text>
<text x="88.5" y="165" transform="rotate(-90 88.5 165)">100k</text>
<text x="88.8" y="163.4">R6</text>
<text x="142.2" y="166.1">3</text>
<text x="145.8" y="167.2">A2</text>
<text x="154.7" y="162.2">~{INT2}</text>
<text x="155.1" y="167.2">SC3</text>
<text x="160.6" y="166.1">16</text>
<text x="88.9" y="169.3">GND</text>
<text x="142.2" y="168.7">2</text>
<text x="142.2" y="171.2">1</text>
<text x="145.8" y="169.8">A1</text>
<text x="145.8" y="172.3">A0</text>
<text x="154.7" y="172.3">~{INT3}</text>
<text x="155.1" y="169.8">SD3</text>
<text x="160.6" y="168.7">15</text>
<text x="160.6" y="171.2">14</text>
<text x="150.9" y="178.5" transform="rotate(-90 150.9 178.5)">10</text>
<text x="152" y="174.2" transform="rotate(-90 152 174.2)">GND</text>
<text x="154.9" y="179.2">TCA9544A</text>
<text x="155.2" y="177.4">U1</text>
<text x="10.3" y="185.9">D</text>
<text x="149.1" y="184">GND</text>
<text x="285.3" y="185.9">D</text>
<text x="35" y="199.9">1</text>
<text x="85" y="199.9">2</text>
<text x="135" y="199.9">3</text>
<text x="185" y="199.9">4</text>
<text x="235" y="199.9">5</text>
<text x="285" y="199.9">6</text>
</g>
<g font-size="1.4">
<text x="254.9" y="137.9">VCC</text>
<text x="261" y="136.9">8</text>
<text x="235.6" y="142">5</text>
<text x="239.8" y="143">SDA</text>
<text x="235.6" y="144.5">6</text>
<text x="239.8" y="145.5">SCL</text>
<text x="261" y="149.6">4</text>
<text x="254.7" y="150.6">GND</text>
<text x="254.9" y="153.1">EXP</text>
<text x="261" y="152.1">9</text>
</g>
</svg>
